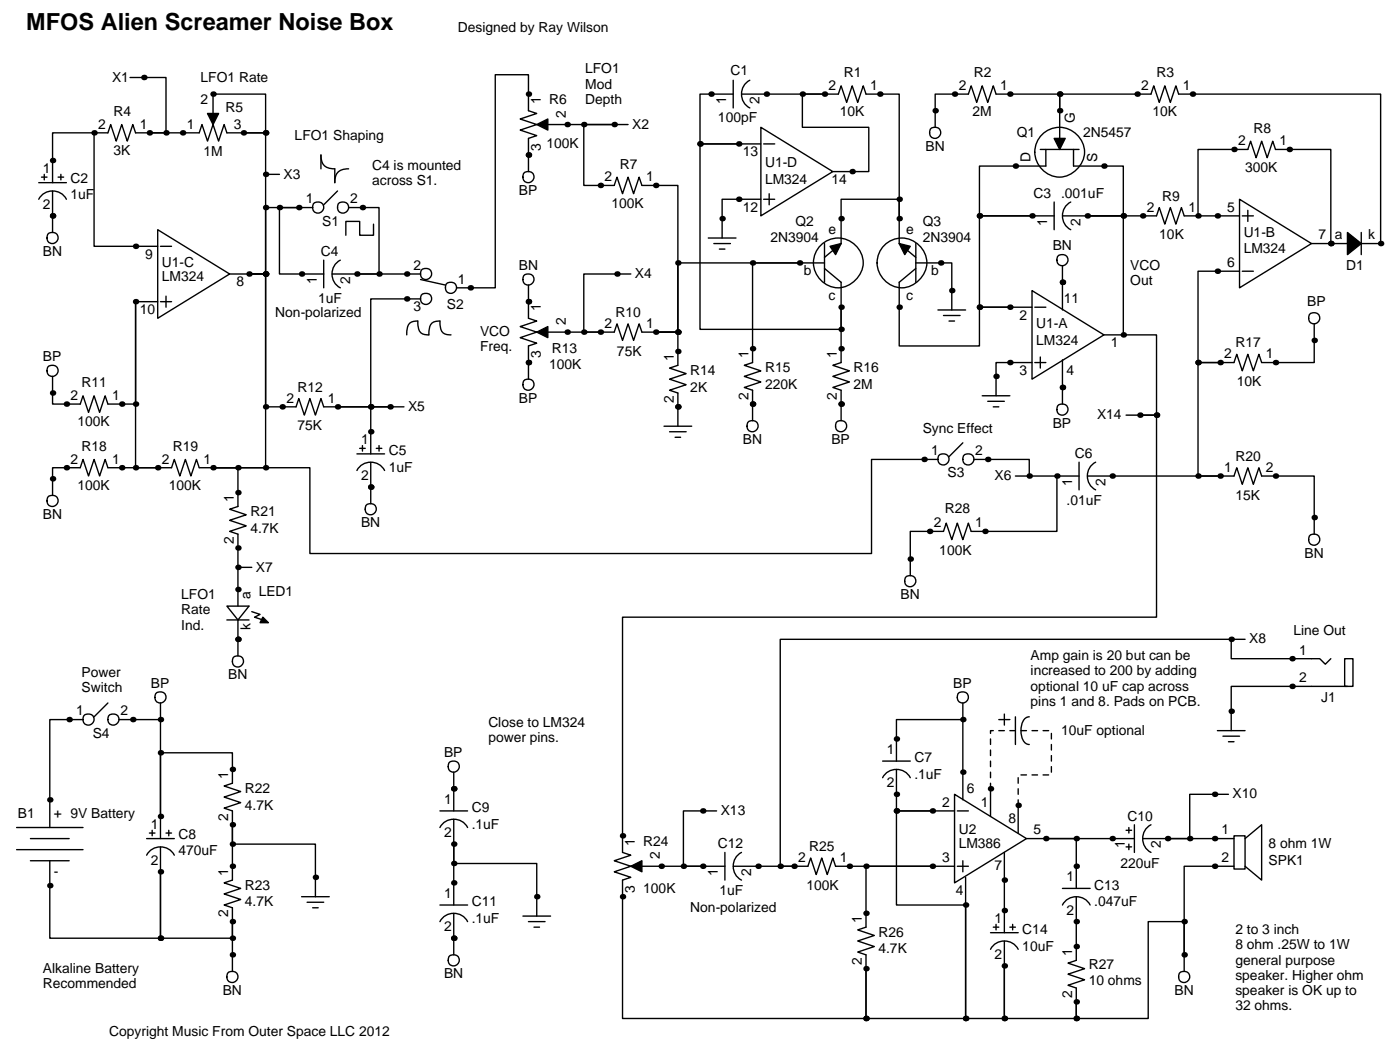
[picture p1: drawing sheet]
<svg xmlns="http://www.w3.org/2000/svg" width="257mm" height="195mm" viewBox="0 0 257 195" stroke-linecap="round" stroke-linejoin="round" font-family="sans-serif">
<g fill="none" stroke="#000" stroke-width=".25">
<path d="M23.9 14.2h6.6v10.2h-3.1M134.6 17.3h-6.1v9.1h7.1M134.6 14.7v5.1M136.1 17.3h17.8l.5-1.6 1 3.1 1.1-3.1 1 3.1 1-3.1 .5 1.6h6.1v22.8M137.7 14.7a2.88 2.88 0 0 0 0 5.1M151.4 17.3h-4.1v6.1h12.2v8.1h-6.6M7.1 36.6a2.88 2.88 0 0 1 5.1 0M7.1 33.5h5.1M7.6 32.5h1M8.1 32v1M9.7 35.1v7.6M10.7 32.5h1"/>
<path d="M11.2 32v1M17.3 24.4h2.5l.5-1.5 1 3 1.1-3 1 3 1-3 .5 1.5h11.7l.5-1.5 1 3 1-3 1 3 1-3 .6 1.5h3M17.3 24.4v20.8h11.7M17.3 24.4h-7.6v9.1M39.1 20.8v-3.5h9.7v7.1h-4.1M44.7 24.4h4.1v7.6M48.8 32v18.3h-3.1M48.8 32h2.5M54.9 38.1h-6.1v12.2h-3.1M54.9 38.1h-3.6v12.2h8.1M54.9 38.1h2.5M58.9 31v-2.6a2.19 2.19 0 0 0 2.6 2.6v2.5a2.19 2.19 0 0 1 2.5-2.5"/>
<path d="M62 35.1l-2.6 2.5M64 38.1h5.6v12.2h-4.1M97 31.5v-6.1l1.6-.5-3.1-1 3.1-1-3.1-1.1 3.1-1-1.6-.5v-6.6h-6.1v39.1h-7.1M100.6 22.9h14.7M112.8 22.9h-5.6v11.1h5.6l.5-1.5 1 3.1 1-3.1 1 3.1 1-3.1 .6 1.5h6.6v27h-4.1M135.6 26.4h-7.1v34.1h25.9v-4.1M135.6 26.4h4.1M139.7 23.4l13.2 8.1-13.2 8.1zM139.7 36.6h-7.1v7.1M140.2 36.6h2M140.2 26.4h2M141.2 35.6v2"/>
<path d="M189.5 39.6h-9.7v16.8h5.6M189.5 39.6h4M191 27.4h7.1M191.1 25a4.6 4.6 0 0 1 7.4 .7 4.6 4.6 0 0 1-3.2 6.7 4.6 4.6 0 0 1-4.7-2.2 4.6 4.6 0 0 1 .5-5.2zM192 27.4v3.1h-12.2v9.1h9.7M193.5 37.1v5.1M194.6 20.3v-3h16.7l.5-1.6 1.1 3.1 1-3.1 1 3.1 1-3.1 .5 1.6h37.1v27.4h-3.6M194.6 20.3v-3h-11.7l-.5-1.6-1 3.1-1.1-3.1-1 3.1-1-3.1-.5 1.6h-6.1v6.1M194.6 20.3v7.1M195.1 39.6h17.2l.6-1.5 1 3 1-3 1 3 1-3 .5 1.5h10.2M196.6 37.1a2.88 2.88 0 0 0 0 5.1M197.1 27.4v3.1h9.1v9.1h-6.6h6.6v21.9"/>
<path d="M220 39.6v-12.2h9.1l.5-1.5 1 3.1 1-3.1 1.1 3.1 1-3.1 .5 1.5h10.1v17.3M227.6 36.6l13.2 8.1-13.2 8.1zM228.1 39.6h2M229.1 38.6v2M24.9 55.4v18.8h-5.1l-.5-1.6-1 3.1-1-3.1-1 3.1-1.1-3.1-.5 1.6h-5v-5.1M24.9 55.4v30.5h4.1M24.9 55.4h4.1M29 42.2l13.2 8.1-13.2 8.1zM29.5 45.2h2M29.5 55.4h2M30.5 54.4v2M42.2 50.3h3.5"/>
<path d="M45.7 50.3h3.1v24.4h5.6l.5-1.5 1 3 1-3 1 3 1-3 .5 1.5h14.8M45.7 50.3h3.1v35.6h-9.7M59.4 47.8v5M61 50.3h16.2M62.5 47.8a2.88 2.88 0 0 0 0 5M68.6 41.1v2.1h-2.6v-2.6h-2.5v2.6M77.2 54.9h-9.1v19.8h3.5M77.2 51.3l4.6 1M97 52.3v6.1l1.6 .5-3.1 1 3.1 1.1-3.1 1 3.1 1-1.6 .5v6.1M115.8 50.3h-8.6v10.7h3M130 43.7h5.1M131.1 44.7h3"/>
<path d="M132.1 45.7h1M146.8 48.3h-8.6v18.2l-1.5 .6 3 1-3 1 3 1-3 1 1.5 .5v5.6M146.8 48.3h-22.3v12.7h-4.1M146.8 48.3h4.6M150.4 45.3a4.6 4.6 0 0 1 7.4 .7 4.6 4.6 0 0 1-3.1 6.8 4.6 4.6 0 0 1-4.7-2.3 4.6 4.6 0 0 1 .4-5.2zM151.4 49.3l3 2.5v14.7l-1.5 .6 3.1 1-3.1 1 3.1 1-3.1 1 1.5 .5v5.6M151.4 44.7v7.1M162.1 45.3a4.6 4.6 0 0 1 7.4 .7 4.6 4.6 0 0 1-3.1 6.8 4.6 4.6 0 0 1-4.7-2.3 4.6 4.6 0 0 1 .4-5.2zM165.1 40.1v-3.5h-10.7v8.1l-3 2.5M165.1 40.1v4.6l3 2.5M168.1 48.3h6.7v8.6M168.1 49.3l-3 2.5v11.7h14.7v-7.1h5.6"/>
<path d="M168.1 44.7v7.1M172.2 56.9h5.1M173.2 57.9h3.1M174.2 58.9h1.1M185.4 56.4h4.1M189.5 53.3l13.2 8.2-13.2 8.1zM190 56.4h2M195.1 48.8v8.1M227.6 49.8h-7.6v16.7h4M228.1 49.8h2M240.8 44.7h6.6M241.3 59.4v7.1h-9.7l-.5-1.5-1 3.1-1-3.1-1 3.1-1-3.1-.5 1.5h-2.6"/>
<path d="M249.9 42.7v4M62 74.7h6.1v8.6M74.7 61.5a2.31 2.31 0 0 1 .9-2.4l1.1-.2a2.31 2.31 0 0 0 1 2.4l1 .2a2.31 2.31 0 0 1 1-2.4l1.1-.2a2.31 2.31 0 0 0 .9 2.4l1.1 .2M100.6 61h12.2l.5-1.6 1 3.1 1-3.1 1 3.1 1-3.1 .6 1.6h2.5M120.4 61h4.1v6.1l-1.6 .5 3.1 1-3.1 1 3.1 1-3.1 1 1.6 .5v6.1M121.9 78.2h5.1M122.9 79.2h3.1M180.3 72.6h5.1M181.4 73.7h3M182.4 74.7h1M189.5 66.5h-6.6v6.1M190 66.5h2"/>
<path d="M191 65.5v2.1M195.1 66v8.2M202.7 61.5h3.5M206.2 61.5h6.1v14.7h-3M206.8 76.2h2.5M209.3 76.2h3v37.1h-98v43.2l1.5 .5-3 1 3 1-3 1 3 1-1.5 .5v25.4h44.7v-9.1M224 66.5h-4v20.9h4M39.1 85.9h-2.5l-.5-1.6-1 3.1-1.1-3.1-1 3.1-1-3.1-.5 1.6h-11.7l-.5-1.6-1 3.1-1-3.1-1 3.1-1.1-3.1-.5 1.6h-5v5M39.1 85.9h4.6v7.1l-1.5 .5 3 1-3 1 3 1-3 1 1.5 .5v13.3M65.5 86.4a2.88 2.88 0 0 1 5.1 0M65.5 83.3h5.1M66 82.3h1.1"/>
<path d="M66.5 81.8v1M68.1 84.8v7.7M69.1 82.3h1M69.6 81.8v1M124 80.3h1M172.2 84.3h-12.2v17.3h-103.1v-15.7h-17.8M176.8 81.3l-2.6 2.5M178.8 84.3h10.2v3.1M186.4 87.4h11.7M194.1 87.4v10.1h-15.8l-.5-1.5-1 3.1-1-3.1-1 3.1-1.1-3.1-.5 1.5h-6.1v8.2M198.1 84.8v5.1M199.6 87.4h27l.5-1.5 1 3 1-3 1 3 1-3 .5 1.5h9.7v10.6"/>
<path d="M201.2 84.8a2.88 2.88 0 0 0 0 5.1M41.7 111.3h4l-2 2.5zM41.7 113.8h4M43.7 113.8v6.6M43.7 104.1h2.5M46.2 112.3l1.6 .5-1.1 .5 1.6 .5M226.1 117.3v3.6h16.2l1 1 1-1M226.1 117.3h-82.8v41.7h2.5M226.1 117.3h2.5M15.2 132.1h-6.1v19.8M19.8 129l-2.5 2.6M21.8 132.1h7.7"/>
<path d="M29.5 129v24.9M162.1 139.7h5M176.8 132.1h-12.2v7.6M176.8 129v17.8M183.4 132.1h2M184.4 131.1v2M186.4 131.6v5.1M189 131.6a1.78 1.78 0 0 0-1.5 1.8 3.4 3.4 0 0 0 .9 3.1l.6 .2M223.5 134.1h5.1M224.5 135.1h3.1M225.6 136.1h1M246.9 120.9h1.5v5.1h-1.5z"/>
<path d="M247.4 126h-21.3v8.1M3 151.9h12.2M3 156h12.2M5.6 153.9h7.1M5.6 158h7.1M9.1 158v14.2h20.4v-12.2M26.9 157a2.88 2.88 0 0 1 5.1 0M26.9 153.9h5.1M27.4 152.9h1M27.9 152.4v1M29.5 149.9v-11.7h13.2v5.6l-1.6 .5 3.1 1-3.1 1 3.1 1-3.1 1 1.6 .5v12.7l-1.6 .6 3.1 1-3.1 1 3.1 1-3.1 1 1.6 .5v11.7M29.5 155.4v4.6"/>
<path d="M30.5 152.9h1M31 152.4v1M42.7 151.4v3.5h15.2v9.7M80.8 151.9a2.88 2.88 0 0 1 5.1 0M80.8 148.8h5.1M83.3 154.9v3.6h15.3v9.6M83.3 141.7v7.1M83.3 150.4v15.7M117.9 159h15.2M131.6 148.8h-6.1v10.2h3.5M133.1 156.5v5M134.6 159h13.7l.5-1.5 1.1 3 1-3 1 3 1-3 .5 1.5h21.9"/>
<path d="M136.1 156.5a2.88 2.88 0 0 0 0 5M162.1 142.7a2.88 2.88 0 0 1 5 0M164.6 141.2v7.6h6.6M171.2 148.8h-6.6v17.3h12.7M171.2 159h-12.2v11.2l-1.5 .5 3 1-3 1 3 1-3 1.1 1.5 .5v2.5M171.2 148.8h4.1M175.3 145.8l13.2 8.1-13.2 8.2zM175.8 148.8h2M175.8 159h2M176.8 158v2M181.9 144.8v5.1M184.4 156.5v14.7"/>
<path d="M186.9 147.8v5.1M188.5 153.9h19.8M192 153.9h5.6v9.2M206.8 155.4h1M206.8 152.4h1M207.3 151.9v1M207.3 154.9v1.1M208.3 151.4v5.1M209.8 153.9h16.8M211.3 151.4a2.88 2.88 0 0 0 0 5.1M225.6 145.8h-7.2v8.1h-4M226.6 153.4h2v6.1h-2z"/>
<path d="M226.6 159h-9.2v16.3M228.6 153.9l3-2.5v10.1l-3-2.5M29.5 160v12.2h13.2v-3M55.4 164.6h5.1M56.4 165.6h3M57.4 166.6h1M80.8 169.2a2.88 2.88 0 0 1 5.1 0M80.8 166.1h5.1M83.3 167.6v7.7M96 168.1h5.1M97 169.2h3.1M98 170.2h1.1"/>
<path d="M177.3 166.1v20.8h-18.3v-9.1M177.3 166.1v20.8h7.1v-9.6M177.3 161v5.1M181.9 174.2a2.88 2.88 0 0 1 5 0M181.9 171.2h5M182.4 170.2h1M182.9 169.7v1M184.4 177.3v9.6h13.2v-3M184.4 172.7v4.6M185.4 170.2h1M185.9 169.7v1M195.1 166.1a2.88 2.88 0 0 1 5.1 0"/>
<path d="M195.1 163.1h5.1M197.6 164.6v11.7l-1.5 .5 3 1-3 1 3 1-3 1 1.5 .6v2.5M217.4 175.3v-6.1h-6.6v17.7h-13.2v-3M217.4 175.3v3"/>
<circle cx="58.4" cy="38.1" r="1.02"/>
<circle cx="63" cy="38.1" r="1.02"/>
<circle cx="97" cy="32.5" r="1.02"/>
<circle cx="171.7" cy="24.4" r="1.02"/>
<circle cx="9.7" cy="43.7" r="1.02"/>
<circle cx="78.2" cy="54.8" r="1.02"/>
<circle cx="78.2" cy="50.3" r="1.02"/>
<circle cx="82.8" cy="52.8" r="1.02"/>
<circle cx="97" cy="51.3" r="1.02"/>
<circle cx="195.1" cy="47.7" r="1.02"/>
<circle cx="241.3" cy="58.4" r="1.02"/>
<circle cx="9.7" cy="68" r="1.02"/>
<circle cx="97" cy="70.6" r="1.02"/>
<circle cx="138.2" cy="78.2" r="1.02"/>
<circle cx="154.4" cy="78.2" r="1.02"/>
<circle cx="195.1" cy="75.2" r="1.02"/>
<circle cx="9.7" cy="91.9" r="1.02"/>
<circle cx="68.1" cy="93.4" r="1.02"/>
<circle cx="173.2" cy="84.3" r="1.02"/>
<circle cx="177.8" cy="84.3" r="1.02"/>
<circle cx="241.3" cy="99" r="1.02"/>
<circle cx="167.1" cy="106.7" r="1.02"/>
<circle cx="16.3" cy="132.1" r="1.02"/>
<circle cx="20.8" cy="132.1" r="1.02"/>
<circle cx="29.5" cy="128" r="1.02"/>
<circle cx="43.7" cy="121.4" r="1.02"/>
<circle cx="176.8" cy="128" r="1.02"/>
<circle cx="83.3" cy="140.7" r="1.02"/>
<circle cx="42.7" cy="179.3" r="1.02"/>
<circle cx="83.3" cy="176.2" r="1.02"/>
<circle cx="217.4" cy="179.3" r="1.02"/>
</g>
<g fill="#000">
<circle cx="26.4" cy="14.2" r=".51"/>
<circle cx="39.1" cy="17.3" r=".51"/>
<circle cx="97" cy="17.3" r=".51"/>
<circle cx="130.6" cy="17.3" r=".51"/>
<circle cx="140.7" cy="17.3" r=".51"/>
<circle cx="147.3" cy="17.3" r=".51"/>
<circle cx="151.4" cy="17.3" r=".51"/>
<circle cx="161.5" cy="17.3" r=".51"/>
<circle cx="175.3" cy="17.3" r=".51"/>
<circle cx="185.4" cy="17.3" r=".51"/>
<circle cx="194.6" cy="17.3" r=".51"/>
<circle cx="208.8" cy="17.3" r=".51"/>
<circle cx="218.9" cy="17.3" r=".51"/>
<circle cx="9.7" cy="29.5" r=".51"/>
<circle cx="9.7" cy="39.6" r=".51"/>
<circle cx="17.3" cy="24.4" r=".51"/>
<circle cx="27.4" cy="24.4" r=".51"/>
<circle cx="30.5" cy="24.4" r=".51"/>
<circle cx="33.5" cy="24.4" r=".51"/>
<circle cx="44.7" cy="24.4" r=".51"/>
<circle cx="48.8" cy="38.1" r=".51"/>
<circle cx="48.8" cy="24.4" r=".51"/>
<circle cx="48.8" cy="32" r=".51"/>
<circle cx="51.3" cy="38.1" r=".51"/>
<circle cx="54.9" cy="38.1" r=".51"/>
<circle cx="66.5" cy="38.1" r=".51"/>
<circle cx="97" cy="28.4" r=".51"/>
<circle cx="104.1" cy="22.9" r=".51"/>
<circle cx="107.2" cy="22.9" r=".51"/>
<circle cx="110.2" cy="34" r=".51"/>
<circle cx="112.8" cy="22.9" r=".51"/>
<circle cx="120.4" cy="34" r=".51"/>
<circle cx="128.5" cy="26.4" r=".51"/>
<circle cx="135.6" cy="36.6" r=".51"/>
<circle cx="135.6" cy="26.4" r=".51"/>
<circle cx="156.5" cy="31.5" r=".51"/>
<circle cx="165.1" cy="36.6" r=".51"/>
<circle cx="171.7" cy="20.3" r=".51"/>
<circle cx="179.8" cy="39.6" r=".51"/>
<circle cx="186.4" cy="30.5" r=".51"/>
<circle cx="189.5" cy="39.6" r=".51"/>
<circle cx="194.6" cy="20.3" r=".51"/>
<circle cx="199.6" cy="39.6" r=".51"/>
<circle cx="202.7" cy="30.5" r=".51"/>
<circle cx="206.2" cy="39.6" r=".51"/>
<circle cx="209.8" cy="39.6" r=".51"/>
<circle cx="220" cy="39.6" r=".51"/>
<circle cx="223.5" cy="39.6" r=".51"/>
<circle cx="226.6" cy="27.4" r=".51"/>
<circle cx="236.7" cy="27.4" r=".51"/>
<circle cx="24.9" cy="45.2" r=".51"/>
<circle cx="24.9" cy="55.4" r=".51"/>
<circle cx="45.7" cy="50.3" r=".51"/>
<circle cx="48.8" cy="50.3" r=".51"/>
<circle cx="55.4" cy="50.3" r=".51"/>
<circle cx="65.5" cy="50.3" r=".51"/>
<circle cx="69.6" cy="50.3" r=".51"/>
<circle cx="74.7" cy="50.3" r=".51"/>
<circle cx="74.7" cy="54.9" r=".51"/>
<circle cx="86.4" cy="52.8" r=".51"/>
<circle cx="97" cy="55.4" r=".51"/>
<circle cx="113.3" cy="50.3" r=".51"/>
<circle cx="124.5" cy="48.3" r=".51"/>
<circle cx="132.6" cy="40.1" r=".51"/>
<circle cx="138.2" cy="48.3" r=".51"/>
<circle cx="146.8" cy="48.3" r=".51"/>
<circle cx="154.4" cy="56.4" r=".51"/>
<circle cx="154.4" cy="40.1" r=".51"/>
<circle cx="165.1" cy="40.1" r=".51"/>
<circle cx="165.1" cy="56.4" r=".51"/>
<circle cx="172.7" cy="48.3" r=".51"/>
<circle cx="174.8" cy="53.3" r=".51"/>
<circle cx="179.8" cy="56.4" r=".51"/>
<circle cx="185.4" cy="56.4" r=".51"/>
<circle cx="195.1" cy="51.8" r=".51"/>
<circle cx="223.5" cy="49.8" r=".51"/>
<circle cx="244.3" cy="44.7" r=".51"/>
<circle cx="253.5" cy="44.7" r=".51"/>
<circle cx="9.7" cy="72.1" r=".51"/>
<circle cx="12.2" cy="74.2" r=".51"/>
<circle cx="22.4" cy="74.2" r=".51"/>
<circle cx="24.9" cy="74.2" r=".51"/>
<circle cx="48.8" cy="74.7" r=".51"/>
<circle cx="51.8" cy="74.7" r=".51"/>
<circle cx="62" cy="74.7" r=".51"/>
<circle cx="68.1" cy="79.2" r=".51"/>
<circle cx="68.1" cy="74.7" r=".51"/>
<circle cx="71.6" cy="74.7" r=".51"/>
<circle cx="97" cy="66.5" r=".51"/>
<circle cx="104.1" cy="61" r=".51"/>
<circle cx="107.2" cy="61" r=".51"/>
<circle cx="110.2" cy="61" r=".51"/>
<circle cx="120.4" cy="61" r=".51"/>
<circle cx="124.5" cy="64.5" r=".51"/>
<circle cx="124.5" cy="61" r=".51"/>
<circle cx="124.5" cy="74.7" r=".51"/>
<circle cx="138.2" cy="74.2" r=".51"/>
<circle cx="138.2" cy="64" r=".51"/>
<circle cx="154.4" cy="74.2" r=".51"/>
<circle cx="154.4" cy="60.5" r=".51"/>
<circle cx="154.4" cy="64" r=".51"/>
<circle cx="182.9" cy="69.1" r=".51"/>
<circle cx="185.4" cy="66.5" r=".51"/>
<circle cx="195.1" cy="71.1" r=".51"/>
<circle cx="206.2" cy="61.5" r=".51"/>
<circle cx="209.3" cy="76.2" r=".51"/>
<circle cx="212.3" cy="76.2" r=".51"/>
<circle cx="220" cy="66.5" r=".51"/>
<circle cx="224" cy="66.5" r=".51"/>
<circle cx="234.2" cy="66.5" r=".51"/>
<circle cx="241.3" cy="62.5" r=".51"/>
<circle cx="9.7" cy="87.9" r=".51"/>
<circle cx="12.2" cy="85.9" r=".51"/>
<circle cx="22.4" cy="85.9" r=".51"/>
<circle cx="24.9" cy="85.9" r=".51"/>
<circle cx="29" cy="85.9" r=".51"/>
<circle cx="39.1" cy="85.9" r=".51"/>
<circle cx="43.7" cy="85.9" r=".51"/>
<circle cx="43.7" cy="90.4" r=".51"/>
<circle cx="48.8" cy="85.9" r=".51"/>
<circle cx="68.1" cy="89.4" r=".51"/>
<circle cx="169.7" cy="84.3" r=".51"/>
<circle cx="170.7" cy="97.5" r=".51"/>
<circle cx="180.8" cy="97.5" r=".51"/>
<circle cx="181.4" cy="84.3" r=".51"/>
<circle cx="189" cy="87.4" r=".51"/>
<circle cx="194.1" cy="87.4" r=".51"/>
<circle cx="204.2" cy="87.4" r=".51"/>
<circle cx="220" cy="87.4" r=".51"/>
<circle cx="224" cy="87.4" r=".51"/>
<circle cx="234.2" cy="87.4" r=".51"/>
<circle cx="241.3" cy="95" r=".51"/>
<circle cx="43.7" cy="117.3" r=".51"/>
<circle cx="43.7" cy="104.1" r=".51"/>
<circle cx="43.7" cy="100.6" r=".51"/>
<circle cx="43.7" cy="108.2" r=".51"/>
<circle cx="167.1" cy="102.6" r=".51"/>
<circle cx="226.1" cy="117.3" r=".51"/>
<circle cx="12.7" cy="132.1" r=".51"/>
<circle cx="24.4" cy="132.1" r=".51"/>
<circle cx="29.5" cy="138.2" r=".51"/>
<circle cx="29.5" cy="132.1" r=".51"/>
<circle cx="164.6" cy="135.6" r=".51"/>
<circle cx="176.8" cy="132.1" r=".51"/>
<circle cx="226.1" cy="130.6" r=".51"/>
<circle cx="237.2" cy="120.9" r=".51"/>
<circle cx="237.2" cy="126" r=".51"/>
<circle cx="9.1" cy="146.8" r=".51"/>
<circle cx="29.5" cy="149.9" r=".51"/>
<circle cx="42.7" cy="141.2" r=".51"/>
<circle cx="42.7" cy="151.4" r=".51"/>
<circle cx="42.7" cy="154.9" r=".51"/>
<circle cx="42.7" cy="159" r=".51"/>
<circle cx="83.3" cy="144.8" r=".51"/>
<circle cx="83.3" cy="154.9" r=".51"/>
<circle cx="83.3" cy="158.5" r=".51"/>
<circle cx="114.3" cy="153.4" r=".51"/>
<circle cx="121.4" cy="159" r=".51"/>
<circle cx="125.5" cy="159" r=".51"/>
<circle cx="129" cy="159" r=".51"/>
<circle cx="129" cy="148.8" r=".51"/>
<circle cx="139.2" cy="159" r=".51"/>
<circle cx="143.3" cy="159" r=".51"/>
<circle cx="145.8" cy="159" r=".51"/>
<circle cx="156" cy="159" r=".51"/>
<circle cx="159" cy="159" r=".51"/>
<circle cx="164.6" cy="145.8" r=".51"/>
<circle cx="164.6" cy="148.8" r=".51"/>
<circle cx="171.2" cy="148.8" r=".51"/>
<circle cx="171.2" cy="159" r=".51"/>
<circle cx="176.8" cy="141.7" r=".51"/>
<circle cx="181.9" cy="144.8" r=".51"/>
<circle cx="186.9" cy="147.8" r=".51"/>
<circle cx="192" cy="153.9" r=".51"/>
<circle cx="197.6" cy="153.9" r=".51"/>
<circle cx="197.6" cy="159" r=".51"/>
<circle cx="204.2" cy="153.9" r=".51"/>
<circle cx="214.4" cy="153.9" r=".51"/>
<circle cx="218.4" cy="153.9" r=".51"/>
<circle cx="223" cy="145.8" r=".51"/>
<circle cx="223" cy="153.9" r=".51"/>
<circle cx="223" cy="159" r=".51"/>
<circle cx="9.1" cy="162.6" r=".51"/>
<circle cx="29.5" cy="172.2" r=".51"/>
<circle cx="29.5" cy="160" r=".51"/>
<circle cx="42.7" cy="169.2" r=".51"/>
<circle cx="42.7" cy="172.2" r=".51"/>
<circle cx="42.7" cy="175.3" r=".51"/>
<circle cx="57.9" cy="161" r=".51"/>
<circle cx="83.3" cy="162.1" r=".51"/>
<circle cx="83.3" cy="172.2" r=".51"/>
<circle cx="98.6" cy="164.6" r=".51"/>
<circle cx="114.3" cy="164.6" r=".51"/>
<circle cx="159" cy="167.6" r=".51"/>
<circle cx="159" cy="177.8" r=".51"/>
<circle cx="177.3" cy="166.1" r=".51"/>
<circle cx="184.4" cy="177.3" r=".51"/>
<circle cx="184.4" cy="161.5" r=".51"/>
<circle cx="184.4" cy="167.1" r=".51"/>
<circle cx="197.6" cy="169.2" r=".51"/>
<circle cx="197.6" cy="173.7" r=".51"/>
<circle cx="217.4" cy="175.3" r=".51"/>
<circle cx="217.4" cy="169.2" r=".51"/>
<circle cx="159" cy="186.9" r=".51"/>
<circle cx="177.3" cy="186.9" r=".51"/>
<circle cx="184.4" cy="186.9" r=".51"/>
<circle cx="197.6" cy="183.9" r=".51"/>
<circle cx="197.6" cy="186.9" r=".51"/>
</g>
<path d="M38.1 20.8h2l-1 2.1zM98.6 22.9l2-1.1v2.1zM193.5 25.4h2.1l-1 2zM152.4 45.2l2-.5-1 2zM165.1 44.7l2 .5-1 1.5zM247.4 42.7l2.5 2-2.5 2zM98.6 61l2-1.1v2.1zM48.3 113.3l1 1h-1.5zM115.8 159l2.1-1v2z" fill="#000" stroke="#000" stroke-width=".25"/>
<path d="M181.9 144.8v-10.7h4.5M186.9 147.8v-5.6h6.1v-8.1h-5.5" fill="none" stroke="#000" stroke-width=".25" stroke-dasharray="1"/>
<text font-size="4.3" x="4.8" y="5.6">MFOS Alien Screamer Noise Box</text>
<g font-size="2.5">
<text x="84.1" y="5.8">Designed by Ray Wilson</text>
<text x="20.6" y="15">X1</text>
<text x="36.8" y="15">LFO1 Rate</text>
<text x="107.4" y="13.5">LFO1</text>
<text x="107.4" y="16.3">Mod</text>
<text x="134.1" y="13.7">C1</text>
<text x="152.1" y="16.5">2</text>
<text x="154.9" y="14.2">R1</text>
<text x="159.8" y="16.5">1</text>
<text x="176" y="16.5">2</text>
<text x="178.8" y="14.2">R2</text>
<text x="183.6" y="16.5">1</text>
<text x="209.5" y="16.5">2</text>
<text x="212.3" y="14.2">R3</text>
<text x="217.2" y="16.5">1</text>
<text x="18" y="23.6">2</text>
<text x="20.8" y="21.3">R4</text>
<text x="25.7" y="23.6">1</text>
<text x="34.3" y="23.6">1</text>
<text x="36.8" y="19.1">2</text>
<text x="41.4" y="20.6">R5</text>
<text x="42.9" y="23.6">3</text>
<text x="99.3" y="19.1" transform="rotate(-90 99.3 19.1)">1</text>
<text x="100.8" y="19.1">R6</text>
<text x="103.9" y="21.6" transform="rotate(-90 103.9 21.6)">2</text>
<text x="107.4" y="19.1">Depth</text>
<text x="116.1" y="23.6">X2</text>
<text x="131.8" y="22.4">100pF</text>
<text x="133.3" y="19.1" transform="rotate(-90 133.3 19.1)">1</text>
<text x="139.4" y="19.1" transform="rotate(-90 139.4 19.1)">2</text>
<text x="154.2" y="21.3">10K</text>
<text x="178.6" y="21.3">2M</text>
<text x="197.4" y="22.6" transform="rotate(-90 197.4 22.6)">G</text>
<text x="211.6" y="21.3">10K</text>
<text x="20.8" y="28.4">3K</text>
<text x="37.3" y="28.7">1M</text>
<text x="54.1" y="25.7">LFO1 Shaping</text>
<text x="99.3" y="27.7" transform="rotate(-90 99.3 27.7)">3</text>
<text x="100.3" y="27.2">100K</text>
<text x="136.4" y="28.7">13</text>
<text x="169.9" y="27.7">BN</text>
<text x="186.7" y="25.1">Q1</text>
<text x="189.2" y="29.7" transform="rotate(-90 189.2 29.7)">D</text>
<text x="198.9" y="25.1">2N5457</text>
<text x="201.4" y="29.7" transform="rotate(-90 201.4 29.7)">S</text>
<text x="227.3" y="26.7">2</text>
<text x="230.1" y="24.4">R8</text>
<text x="234.9" y="26.7">1</text>
<text x="7.9" y="31.7">1</text>
<text x="13" y="33.5">C2</text>
<text x="52.1" y="32.8">X3</text>
<text x="68.3" y="31.2">C4 is mounted</text>
<text x="68.3" y="34">across S1.</text>
<text x="95.2" y="35.8">BP</text>
<text x="111" y="33.3">2</text>
<text x="113.8" y="31">R7</text>
<text x="118.6" y="33.3">1</text>
<text x="140.5" y="30.7">U1-D</text>
<text x="140.5" y="33.8">LM324</text>
<text x="152.7" y="33.8">14</text>
<text x="228.6" y="31.5">300K</text>
<text x="7.9" y="38.4">2</text>
<text x="13" y="36.6">1uF</text>
<text x="56.1" y="37.3">1</text>
<text x="59.2" y="41.4">S1</text>
<text x="64.3" y="37.3">2</text>
<text x="112.3" y="38.1">100K</text>
<text x="136.4" y="38.9">12</text>
<text x="146.1" y="41.4">Q2</text>
<text x="169.4" y="41.4">Q3</text>
<text x="189.7" y="36.3">C3</text>
<text x="192.3" y="41.4" transform="rotate(-90 192.3 41.4)">1</text>
<text x="194.8" y="36.3">.001uF</text>
<text x="198.4" y="41.4" transform="rotate(-90 198.4 41.4)">2</text>
<text x="210.6" y="38.9">2</text>
<text x="213.4" y="36.8">R9</text>
<text x="218.2" y="38.9">1</text>
<text x="225.3" y="38.9">5</text>
<text x="7.9" y="47">BN</text>
<text x="26.7" y="47.5">9</text>
<text x="58.9" y="47">C4</text>
<text x="141.5" y="44.5">2N3904</text>
<text x="152.1" y="42.9">e</text>
<text x="166.4" y="42.9">e</text>
<text x="169.4" y="44.5">2N3904</text>
<text x="193.3" y="46">BN</text>
<text x="212.9" y="43.9">10K</text>
<text x="228.3" y="43.4">U1-B</text>
<text x="228.3" y="46.5">LM324</text>
<text x="242.1" y="43.9">7</text>
<text x="245.1" y="43.9">a</text>
<text x="251.2" y="43.9">k</text>
<text x="29.7" y="49">U1-C</text>
<text x="29.7" y="51.6">LM324</text>
<text x="43.4" y="52.6">8</text>
<text x="58.2" y="52.1" transform="rotate(-90 58.2 52.1)">1</text>
<text x="64.3" y="52.1" transform="rotate(-90 64.3 52.1)">2</text>
<text x="75.9" y="49.5">2</text>
<text x="84.1" y="52.1">1</text>
<text x="95.2" y="49.5">BN</text>
<text x="116.6" y="51.1">X4</text>
<text x="147.6" y="50.5">b</text>
<text x="170.9" y="50.5">b</text>
<text x="207.5" y="49.5">VCO</text>
<text x="207.5" y="52.3">Out</text>
<text x="225.3" y="49">6</text>
<text x="247.1" y="49.5">D1</text>
<text x="25.7" y="57.7">10</text>
<text x="50.5" y="58.2">Non-polarized</text>
<text x="58.4" y="55.6">1uF</text>
<text x="75.9" y="57.1">3</text>
<text x="82" y="56.6">S2</text>
<text x="99.3" y="57.1" transform="rotate(-90 99.3 57.1)">1</text>
<text x="103.9" y="59.7" transform="rotate(-90 103.9 59.7)">2</text>
<text x="113" y="58.2">R10</text>
<text x="152.1" y="55.1">c</text>
<text x="166.4" y="55.1">c</text>
<text x="187.2" y="58.7">2</text>
<text x="195.3" y="55.6">11</text>
<text x="240" y="56.1">BP</text>
<text x="88.1" y="61.7">VCO</text>
<text x="88.1" y="64.5">Freq.</text>
<text x="99.3" y="65.8" transform="rotate(-90 99.3 65.8)">3</text>
<text x="101.3" y="64.8">R13</text>
<text x="111" y="60.2">2</text>
<text x="113.3" y="65.3">75K</text>
<text x="118.6" y="60.2">1</text>
<text x="137.4" y="65.8" transform="rotate(-90 137.4 65.8)">1</text>
<text x="153.7" y="65.8" transform="rotate(-90 153.7 65.8)">1</text>
<text x="190.2" y="60.2">U1-A</text>
<text x="190.2" y="63.2">LM324</text>
<text x="204" y="63.8">1</text>
<text x="224.8" y="65.8">2</text>
<text x="226.8" y="63.8">R17</text>
<text x="232.4" y="65.8">1</text>
<text x="7.9" y="66.3">BP</text>
<text x="15" y="71.1">R11</text>
<text x="54.6" y="71.9">R12</text>
<text x="100.8" y="67.8">100K</text>
<text x="123.7" y="66.3" transform="rotate(-90 123.7 66.3)">1</text>
<text x="126.7" y="68.8">R14</text>
<text x="126.7" y="71.9">2K</text>
<text x="140.5" y="68.3">R15</text>
<text x="140.5" y="71.4">220K</text>
<text x="156.7" y="68.3">R16</text>
<text x="156.7" y="71.4">2M</text>
<text x="187.2" y="68.8">3</text>
<text x="195.8" y="68.8">4</text>
<text x="227.1" y="70.9">10K</text>
<text x="13" y="73.4">2</text>
<text x="20.6" y="73.4">1</text>
<text x="52.6" y="73.9">2</text>
<text x="60.2" y="73.9">1</text>
<text x="74.9" y="75.4">X5</text>
<text x="95.2" y="73.9">BP</text>
<text x="123.7" y="73.9" transform="rotate(-90 123.7 73.9)">2</text>
<text x="137.4" y="73.4" transform="rotate(-90 137.4 73.4)">2</text>
<text x="153.7" y="73.4" transform="rotate(-90 153.7 73.4)">2</text>
<text x="201.4" y="77">X14</text>
<text x="14.2" y="78.2">100K</text>
<text x="15" y="82.8">R18</text>
<text x="31.7" y="82.8">R19</text>
<text x="54.6" y="79">75K</text>
<text x="66.3" y="81.5">1</text>
<text x="71.4" y="83.6">C5</text>
<text x="136.4" y="81.5">BN</text>
<text x="152.7" y="81.5">BP</text>
<text x="169.4" y="79.5">Sync Effect</text>
<text x="170.9" y="83.6">1</text>
<text x="179.1" y="83.6">2</text>
<text x="193.3" y="78.5">BP</text>
<text x="13" y="85.1">2</text>
<text x="14.2" y="89.9">100K</text>
<text x="20.6" y="85.1">1</text>
<text x="29.7" y="85.1">2</text>
<text x="31" y="89.9">100K</text>
<text x="37.3" y="85.1">1</text>
<text x="66.3" y="88.1">2</text>
<text x="71.4" y="86.6">1uF</text>
<text x="174" y="87.6">S3</text>
<text x="182.6" y="88.1">X6</text>
<text x="196.8" y="89.2" transform="rotate(-90 196.8 89.2)">1</text>
<text x="197.4" y="84.1">C6</text>
<text x="202.9" y="89.2" transform="rotate(-90 202.9 89.2)">2</text>
<text x="224.8" y="86.6">1</text>
<text x="226.8" y="84.6">R20</text>
<text x="232.4" y="86.6">2</text>
<text x="7.9" y="95.2">BN</text>
<text x="42.9" y="92.2" transform="rotate(-90 42.9 92.2)">1</text>
<text x="46" y="94.7">R21</text>
<text x="173.5" y="94.2">R28</text>
<text x="195.8" y="92.7">.01uF</text>
<text x="226.8" y="91.7">15K</text>
<text x="42.9" y="99.8" transform="rotate(-90 42.9 99.8)">2</text>
<text x="46" y="97.8">4.7K</text>
<text x="66.3" y="96.8">BN</text>
<text x="171.5" y="96.8">2</text>
<text x="172.5" y="101.9">100K</text>
<text x="179.1" y="96.8">1</text>
<text x="47" y="104.9">X7</text>
<text x="239.5" y="102.4">BN</text>
<text x="33.3" y="110">LFO1</text>
<text x="33.3" y="112.8">Rate</text>
<text x="46" y="110" transform="rotate(-90 46 110)">a</text>
<text x="47.5" y="109.5">LED1</text>
<text x="165.4" y="110">BN</text>
<text x="33.3" y="115.6">Ind.</text>
<text x="46" y="115.6" transform="rotate(-90 46 115.6)">k</text>
<text x="229.4" y="118.1">X8</text>
<text x="237.5" y="116.6">Line Out</text>
<text x="15" y="124.2">Power</text>
<text x="41.9" y="124.7">BN</text>
<text x="189.2" y="121.2">Amp gain is 20 but can be</text>
<text x="189.2" y="124">increased to 200 by adding</text>
<text x="238.5" y="120.1">1</text>
<text x="238.5" y="125.2">2</text>
<text x="14" y="131.3">1</text>
<text x="15" y="127">Switch</text>
<text x="22.1" y="131.3">2</text>
<text x="27.7" y="126.2">BP</text>
<text x="175" y="126.2">BP</text>
<text x="189.2" y="126.7">optional 10 uF cap across</text>
<text x="189.2" y="129.5">pins 1 and 8. Pads on PCB.</text>
<text x="242.6" y="128.8">J1</text>
<text x="17" y="135.4">S4</text>
<text x="89.7" y="133.3">Close to LM324</text>
<text x="89.7" y="136.1">power pins.</text>
<text x="194.8" y="134.9">10uF optional</text>
<text x="41.9" y="143" transform="rotate(-90 41.9 143)">1</text>
<text x="81.5" y="138.9">BP</text>
<text x="162.8" y="138.4">1</text>
<text x="167.9" y="140">C7</text>
<text x="167.9" y="143">.1uF</text>
<text x="45" y="145.5">R22</text>
<text x="45" y="148.6">4.7K</text>
<text x="81.5" y="147.6">1</text>
<text x="86.6" y="149.1">C9</text>
<text x="132.3" y="149.6">X13</text>
<text x="162.8" y="144.5">2</text>
<text x="173" y="148.1">2</text>
<text x="177.5" y="145.5">6</text>
<text x="180.1" y="148.1">1</text>
<text x="226.3" y="146.6">X10</text>
<text x="3.3" y="150.1">B1</text>
<text x="9.9" y="150.1">+ 9V Battery</text>
<text x="27.7" y="152.1">1</text>
<text x="32.8" y="153.9">C8</text>
<text x="41.9" y="150.6" transform="rotate(-90 41.9 150.6)">2</text>
<text x="81.5" y="153.7">2</text>
<text x="86.6" y="152.1">.1uF</text>
<text x="116.6" y="155.2" transform="rotate(-90 116.6 155.2)">1</text>
<text x="118.1" y="155.2">R24</text>
<text x="131.8" y="155.7">C12</text>
<text x="176" y="153.2">U2</text>
<text x="176" y="155.7">LM386</text>
<text x="185.2" y="151.1">8</text>
<text x="189.7" y="153.2">5</text>
<text x="206.5" y="155.7" transform="rotate(-90 206.5 155.7)">1</text>
<text x="207" y="150.6">C10</text>
<text x="213.1" y="155.7" transform="rotate(-90 213.1 155.7)">2</text>
<text x="224.3" y="153.2">1</text>
<text x="232.9" y="155.7">8 ohm 1W</text>
<text x="9.9" y="160.8">-</text>
<text x="27.7" y="158.8">2</text>
<text x="32.8" y="157">470uF</text>
<text x="41.9" y="160.8" transform="rotate(-90 41.9 160.8)">1</text>
<text x="121.2" y="157.7" transform="rotate(-90 121.2 157.7)">2</text>
<text x="131.8" y="160.8" transform="rotate(-90 131.8 160.8)">1</text>
<text x="137.9" y="160.8" transform="rotate(-90 137.9 160.8)">2</text>
<text x="146.6" y="158.2">2</text>
<text x="148.6" y="156.2">R25</text>
<text x="154.2" y="158.2">1</text>
<text x="173" y="158.2">3</text>
<text x="182.6" y="159.8">7</text>
<text x="195.8" y="161.8">1</text>
<text x="205.7" y="159.3">220uF</text>
<text x="224.3" y="158.2">2</text>
<text x="232.9" y="158.8">SPK1</text>
<text x="45" y="163.3">R23</text>
<text x="45" y="166.4">4.7K</text>
<text x="81.5" y="164.8">1</text>
<text x="86.6" y="166.4">C11</text>
<text x="116.6" y="163.8" transform="rotate(-90 116.6 163.8)">3</text>
<text x="118.1" y="163.8">100K</text>
<text x="126.7" y="167.4">Non-polarized</text>
<text x="132.1" y="164.3">1uF</text>
<text x="148.1" y="163.3">100K</text>
<text x="175.5" y="164.3">4</text>
<text x="195.8" y="167.9">2</text>
<text x="200.9" y="163.3">C13</text>
<text x="200.9" y="166.4">.047uF</text>
<text x="41.9" y="168.4" transform="rotate(-90 41.9 168.4)">2</text>
<text x="81.5" y="170.9">2</text>
<text x="86.6" y="169.4">.1uF</text>
<text x="158.2" y="169.4" transform="rotate(-90 158.2 169.4)">1</text>
<text x="161.3" y="172">R26</text>
<text x="182.6" y="169.4">1</text>
<text x="187.7" y="171.5">C14</text>
<text x="226.8" y="171.5">2 to 3 inch</text>
<text x="7.9" y="178.6">Alkaline Battery</text>
<text x="81.5" y="179.6">BN</text>
<text x="158.2" y="177" transform="rotate(-90 158.2 177)">2</text>
<text x="161.3" y="175">4.7K</text>
<text x="182.6" y="176">2</text>
<text x="187.7" y="174.5">10uF</text>
<text x="196.8" y="175.5" transform="rotate(-90 196.8 175.5)">1</text>
<text x="199.9" y="177.8">R27</text>
<text x="226.8" y="174.2">8 ohm .25W to 1W</text>
<text x="226.8" y="177">general purpose</text>
<text x="226.8" y="179.8">speaker. Higher ohm</text>
<text x="7.9" y="181.4">Recommended</text>
<text x="40.9" y="182.6">BN</text>
<text x="196.8" y="183.1" transform="rotate(-90 196.8 183.1)">2</text>
<text x="199.9" y="180.8">10 ohms</text>
<text x="215.6" y="182.6">BN</text>
<text x="226.8" y="182.6">speaker is OK up to</text>
<text x="226.8" y="185.4">32 ohms.</text>
<text x="20.1" y="190.2">Copyright Music From Outer Space LLC 2012</text>
</g>
</svg>
